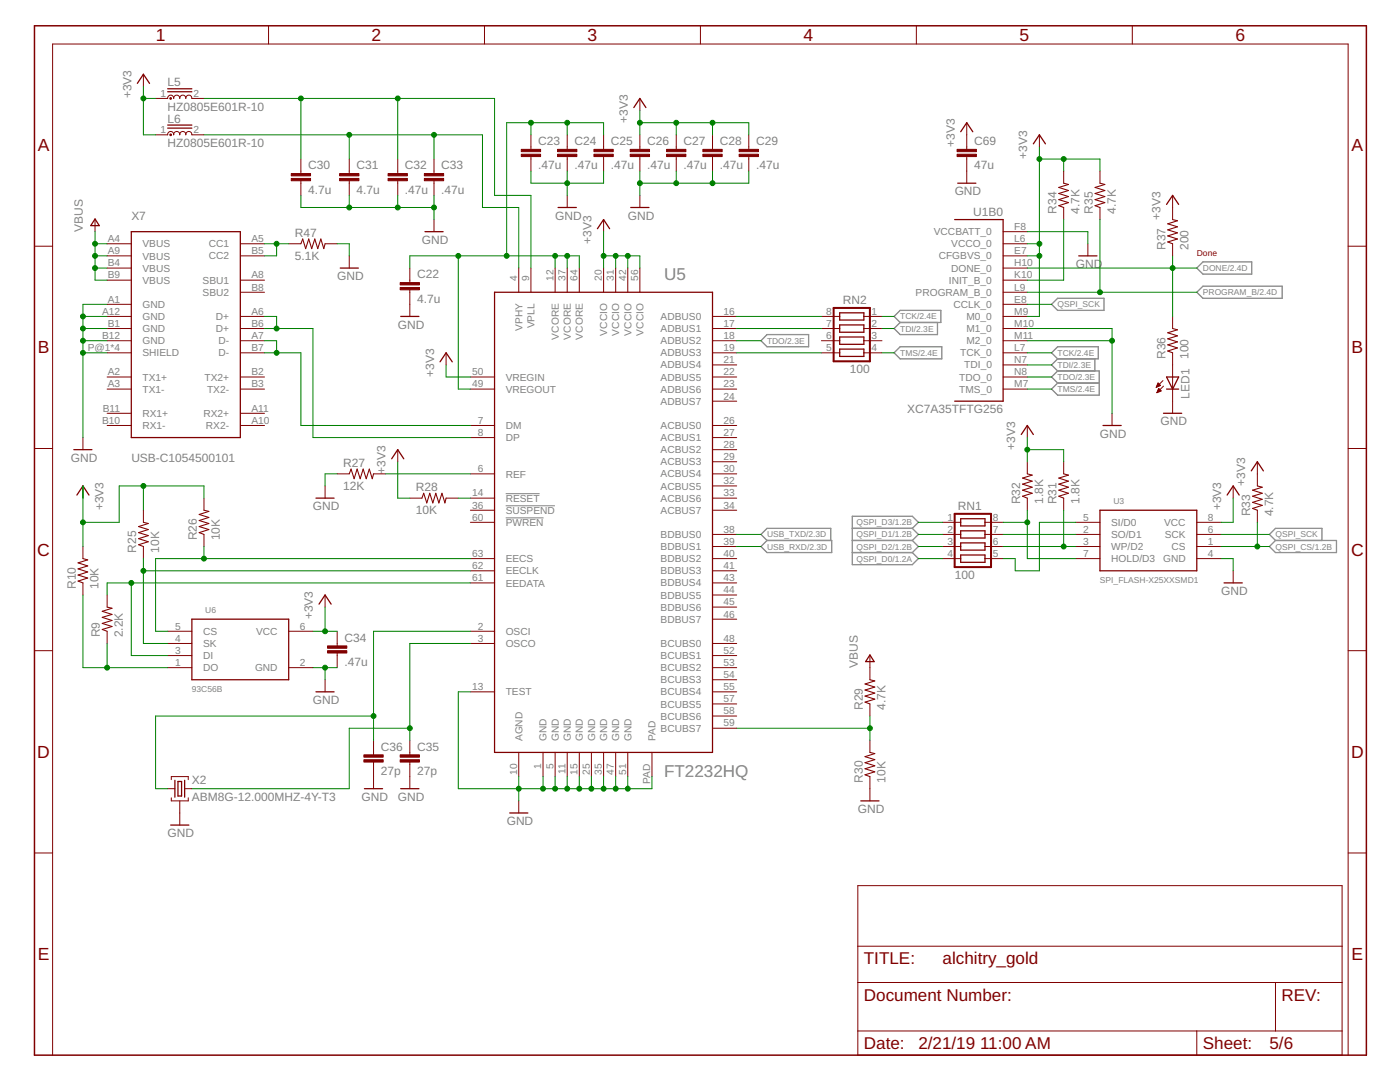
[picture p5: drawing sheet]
<svg xmlns="http://www.w3.org/2000/svg" width="279mm" height="216mm" viewBox="0 0 279 216" stroke-linecap="round" stroke-linejoin="round" font-family="sans-serif">
<path d="M100.9 98.5h6.8M100.9 103.3h7.6M100.9 100.9h9.8" fill="none" stroke="#808080" stroke-width=".2"/>
<g fill="none" stroke="#808080" stroke-width=".25">
<path d="M238.8 58.3l1.3-1.2h15.8v2.4h-15.8zM238.8 53.5l1.3-1.2h9.7v2.4h-9.7zM153.1 66.8h8.3v2.4h-8.3l-1.2-1.2zM179.6 69.2h8.4v2.4h-8.4l-1.2-1.2zM179.6 61.9h8.2v2.4h-8.2l-1.2-1.2zM179.6 64.3l-1.2 1.3 1.2 1.2h7.5v-2.5M209.9 70.4l1.2-1.2h8.1v2.4h-8.1zM209.9 60.7l1.2-1.2h9.2v2.4h-9.2zM211.1 71.6l-1.2 1.2 1.2 1.2M211.1 74h8.3v4.8h-8.3l-1.2-1.2 1.2-1.2M211.1 74l-1.2 1.2 1.2 1.2M211.1 76.4h8.3"/>
<path d="M218.5 71.6v2.4M153.1 107.8l-1.2-1.2 1.2-1.2h12.7v2.4M153.1 107.8h12.9v2.5h-12.9l-1.2-1.2zM170.1 105.4h12M170.1 107.8h12M170.1 110.3h12M182.1 105.4l1.2-1.2-1.2-1.2h-12v9.7h12l1.2-1.2-1.2-1.2M182.1 105.4l1.2 1.2-1.2 1.2M182.1 107.8l1.2 1.3-1.2 1.2M254.6 107.8l-1.3-1.2 1.3-1.2h9.2v2.4M254.6 107.8h12.1v2.5h-12.1l-1.3-1.2z"/>
</g>
<path d="M6.9 5.1h265.8v205.4h-265.8z" fill="none" stroke="#800000" stroke-width=".3"/>
<g fill="none" stroke="#800000" stroke-width=".2">
<path d="M28.6 14.8v2.4M31.1 19.6h2.4a.61 .61 0 0 1 .6-.6 .61 .61 0 0 1 .6 .6 .61 .61 0 0 1 .6-.6 .61 .61 0 0 1 .6 .6 .61 .61 0 0 1 .6-.6 .61 .61 0 0 1 .6 .6 .61 .61 0 0 1 .6-.6 .61 .61 0 0 1 .6 .6h2.4M53.6 5.1v3.7M96.7 5.1v3.7M127.7 19.6v2.5M139.8 5.1v3.7M182.9 5.1v3.7M226 5.1v3.7M31.1 26.9h2.4a.61 .61 0 0 1 .6-.7 .61 .61 0 0 1 .6 .7 .61 .61 0 0 1 .6-.7 .61 .61 0 0 1 .6 .7 .61 .61 0 0 1 .6-.7 .61 .61 0 0 1 .6 .7 .61 .61 0 0 1 .6-.7 .61 .61 0 0 1 .6 .7h2.4M60 31.7v2.9M60 36.1v2.9M69.7 31.7v2.9"/>
<path d="M69.7 36.1v2.9M79.4 31.7v2.9M79.4 36.1v2.9M86.6 31.7v2.9M86.6 36.1v2.9M106 26.9v2.9M106 31.2v2.9M113.2 26.9v2.9M113.2 31.2v2.9M113.2 39v2.4M120.5 26.9v2.9M120.5 31.2v2.9"/>
<path d="M127.7 26.9v2.9M127.7 31.2v2.9M127.7 39v2.4M135 26.9v2.9M135 31.2v2.9M142.2 26.9v2.9M142.2 31.2v2.9M149.4 26.9v2.9M149.4 31.2v2.9M192.9 24.5v5.3M192.9 31.2v5.4M207.4 26.9v2.4"/>
<path d="M212.3 34.1v2.5M219.5 34.1v2.5M234 39v4.8M6.9 49.1h3.6M19 43.8v2.4M21.4 48.6h4.8M21.4 51.1h4.8M21.4 53.5h4.8M21.4 55.9h4.8M48 48.6h4.8M48 51.1h4.8M48 55.9h4.8"/>
<path d="M48 58.3h4.8M57.6 48.6h2.4M64.9 48.6h2.4M69.7 51.1v2.4M81.8 53.5v2.9M81.8 57.8v5.3M86.6 43.8v2.4M103.5 53.5v4.8M106 53.5v4.8M110.8 53.5v4.8M113.2 53.5v4.8M115.6 53.5v4.8"/>
<path d="M120.5 43.8v2.4M120.5 53.5v4.8M122.9 53.5v4.8M125.3 53.5v4.8M127.7 53.5v4.8M200.2 46.2h4.8M200.2 48.6h4.8M200.2 51.1h4.8M200.2 53.5h4.8M200.2 55.9h4.8M200.2 58.3h4.8M212.3 41.4v2.4"/>
<path d="M217.1 48.6v2.5M219.5 41.4v2.4M234 48.6v2.5M269 49.1h3.7M21.4 75.2h4.8M21.4 77.6h4.8M21.4 63.1h4.8M21.4 65.6h4.8M21.4 68h4.8M21.4 70.4h4.8M21.4 60.7h4.8M48 75.2h4.8"/>
<path d="M48 77.6h4.8M48 63.1h4.8M48 65.6h4.8M48 68h4.8M48 70.4h4.8M89 70.4v2.4M93.9 75.2h4.8M93.9 77.6h4.8M142.2 75.2h4.8M142.2 77.6h4.8M142.2 63.1h4.8M142.2 65.6h4.8"/>
<path d="M142.2 68h4.8M142.2 70.4h4.8M142.2 72.8h4.8M163.9 63.1h3.7M163.9 65.6h3.7M163.9 68h3.7M163.9 70.4h3.7M172.4 63.1h3.6M172.4 65.6h3.6M172.4 68h3.6M172.4 70.4h3.6M200.2 75.2h4.8"/>
<path d="M200.2 77.6h4.8M200.2 63.1h4.8M200.2 65.6h4.8M200.2 68h4.8M200.2 70.4h4.8M200.2 72.8h4.8M200.2 60.7h4.8M230.8 77.3h.1M230.8 77.2h.3M230.9 77h.4M230.9 76.9h.7M230.9 78.3h.2"/>
<path d="M230.9 76.8h.6M231 78.2h.3M231 76.7h.4M231 78.1h.6M231.1 76.6h.2M231.1 78h.6M231.1 76.5h.1M231.1 77.8h.5M231.2 77.7h.2M231.2 77.6h.1M231.2 77.5l.5 .5-.8 .4zM231.6 76.9l-.5-.5-.3 .9"/>
<path d="M231.6 76.9l-.8 .4M232.1 75.9l-1.3 1.4M232.2 77l-1.3 1.4M234 63.1v2.5M234 70.4v12.1M6.9 89.5h3.6M16.6 87.3v2.4M16.6 97v2.4M21.4 84.9h4.8M21.4 82.5h4.8M40.7 99.4v2.4M48 84.9h4.8"/>
<path d="M48 82.5h4.8M64.9 97v2.4M67.3 94.6h2.4M74.5 94.6h2.5M79.4 89.7v2.4M81.8 99.4h2.4M89 99.4h2.5M93.9 84.9h4.8M93.9 87.3h4.8M93.9 94.6h4.8M93.9 99.4h4.8M142.2 84.9h4.8"/>
<path d="M142.2 87.3h4.8M142.2 94.6h4.8M142.2 99.4h4.8M142.2 80.1h4.8M142.2 89.7h4.8M142.2 92.1h4.8M142.2 97h4.8M205 84.9v2.4M205 92.1v2.5M205 99.4v2.4M212.3 92.1v2.5M212.3 99.4v2.4"/>
<path d="M221.9 82.5v2.4M246.1 97v2.4M250.9 92.1v4.9M269 89.5h3.7M16.6 109.1v2.4M16.6 116.3v2.4M21.4 118.7v2.4M28.6 101.8v2.4M28.6 109.1v2.4M40.7 106.6v2.5M64.9 118.7v2.4M93.9 111.5h4.8"/>
<path d="M93.9 113.9h4.8M93.9 116.3h4.8M93.9 101.8h4.8M93.9 104.2h4.8M142.2 111.5h4.8M142.2 113.9h4.8M142.2 116.3h4.8M142.2 101.8h4.8M142.2 106.6h4.8M142.2 109.1h4.8M142.2 118.7h4.8M188.1 111.5h3.6"/>
<path d="M188.1 106.6h3.6M188.1 109.1h3.6M188.1 104.2h3.6M196.6 111.5h3.6M196.6 106.6h3.6M196.6 109.1h3.6M196.6 104.2h3.6M214.7 111.5h4.8M214.7 106.6h4.8M214.7 109.1h4.8M214.7 104.2h4.8M238.8 111.5h4.9"/>
<path d="M238.8 106.6h4.9M238.8 109.1h4.9M238.8 104.2h4.9M246.1 113.9v2.4M250.9 101.8v2.4M6.9 129.8h3.6M21.4 126v2.4M33.5 126h4.8M33.5 128.4h4.8M33.5 130.8h4.8M33.5 133.2h4.8M57.6 126h4.9"/>
<path d="M57.6 133.2h4.9M64.9 135.6v2.4M67.3 126v2.9M67.3 130.3v2.9M93.9 126h4.8M93.9 128.4h4.8M93.9 138h4.8M142.2 128.4h4.8M142.2 138h4.8M142.2 121.1h4.8M142.2 123.5h4.8M142.2 130.8h4.8"/>
<path d="M142.2 133.2h4.8M142.2 135.6h4.8M173.6 130.8v4.8M269 129.8h3.7M33.5 157.4h1.4M34.2 155.6v-.6h3.4v.6M34.2 159.2v.6h3.4v-.6M35.9 159.8v4.8M36.9 157.4h1.4M74.5 147.7v2.9M74.5 152.1v5.3M81.8 147.7v2.9"/>
<path d="M81.8 152.1v5.3M103.5 150.1v4.9M103.5 159.8v2.4M108.4 150.1v4.9M110.8 150.1v4.9M113.2 150.1v4.9M115.6 150.1v4.9M118 150.1v4.9M120.5 150.1v4.9M122.9 150.1v4.9M125.3 150.1v4.9M130.1 150.1v4.9"/>
<path d="M142.2 140.5h4.8M142.2 142.9h4.8M142.2 145.3h4.8M173.6 140.5v2.4M173.6 147.7v2.4M173.6 155v4.8M6.9 170.2h3.6M171.2 176.7h96.6v33.8h-96.6zM269 170.2h3.7M171.2 196h96.6M171.2 188.8h96.6M254.6 196v9.7"/>
<path d="M10.5 210.5v-201.7h258.5v201.7M171.2 205.7h96.6M238.8 205.7v4.8"/>
</g>
<g fill="none" stroke="#800000" stroke-width=".25">
<path d="M27.4 16.6l1.2-1.8 1.2 1.8M33.5 18.3h4.8M33.5 17.7h4.8M33.5 25.6h4.8M33.5 25h4.8M126.5 21.5l1.2-1.9 1.2 1.9M191.1 36.6h3.7M191.7 26.3l1.2-1.8 1.2 1.8M206.2 28.7l1.2-1.8 1.2 1.8M19 43.7l.8 1.3h-1.7zM26.2 46.2h21.8v41.1h-21.8zM67.9 53.5h3.6"/>
<path d="M84.8 46.2h3.6M98.7 58.3h43.5v91.8h-43.5zM111.4 41.4h3.6M119.2 45.6l1.3-1.8 1.2 1.8M125.9 41.4h3.6M190.5 43.8h9.7v36.3h-9.7M215.3 51.1h3.6M232.8 40.8l1.2-1.8 1.2 1.8M80 63.1h3.6M87.8 72.2l1.2-1.8 1.3 1.8M167.6 62.4h4.8v1.5h-4.8zM167.6 64.8h4.8v1.5h-4.8z"/>
<path d="M167.6 67.2h4.8v1.5h-4.8zM167.6 69.7h4.8v1.4h-4.8zM232.8 75.2h2.4l-1.2 2.4zM232.8 77.6h2.4M14.7 89.7h3.7M15.3 98.8l1.3-1.8 1.2 1.8M63.1 99.4h3.6M78.2 91.5l1.2-1.8 1.2 1.8M203.8 86.7l1.2-1.8 1.2 1.8M220.1 84.9h3.7M232.2 82.5h3.6M244.9 98.8l1.2-1.8 1.2 1.8"/>
<path d="M249.7 94l1.2-1.9 1.2 1.9M191.7 103.5h4.9v1.4h-4.9zM191.7 105.9h4.9v1.5h-4.9zM191.7 108.3h4.9v1.5h-4.9zM191.7 110.7h4.9v1.5h-4.9zM219.5 101.8h19.3v12.1h-19.3zM244.3 116.3h3.6M38.3 123.5h19.3v12.1h-19.3zM63.1 138h3.6M63.7 120.5l1.2-1.8 1.2 1.8M173.6 130.7l.9 1.3h-1.7zM34.9 155.7v3.4"/>
<path d="M35.5 155.9h.7v2.9h-.7zM36.9 155.7v3.4M72.7 157.4h3.6M80 157.4h3.6M171.8 159.8h3.6M34.1 164.6h3.6M101.7 162.2h3.6"/>
</g>
<g fill="#800000" stroke="#800000" stroke-width=".2">
<path d="M79.9 57.4h3.8v.4h-3.8z"/>
<path d="M79.9 56.4h3.8v.5h-3.8z"/>
<path d="M104 30.8h3.9v.4h-3.9z"/>
<path d="M104 29.8h3.9v.5h-3.9z"/>
<path d="M111.3 30.8h3.8v.4h-3.8z"/>
<path d="M111.3 29.8h3.8v.5h-3.8z"/>
<path d="M118.5 30.8h3.9v.4h-3.9z"/>
<path d="M118.5 29.8h3.9v.5h-3.9z"/>
<path d="M125.8 30.8h3.8v.4h-3.8z"/>
<path d="M125.8 29.8h3.8v.5h-3.8z"/>
<path d="M133 30.8h3.9v.4h-3.9z"/>
<path d="M133 29.8h3.9v.5h-3.9z"/>
<path d="M140.3 30.8h3.8v.4h-3.8z"/>
<path d="M140.3 29.8h3.8v.5h-3.8z"/>
<path d="M147.5 30.8h3.9v.4h-3.9z"/>
<path d="M147.5 29.8h3.9v.5h-3.9z"/>
<path d="M58.1 35.6h3.9v.5h-3.9z"/>
<path d="M58.1 34.6h3.9v.5h-3.9z"/>
<path d="M67.8 35.6h3.8v.5h-3.8z"/>
<path d="M67.8 34.6h3.8v.5h-3.8z"/>
<path d="M77.4 35.6h3.9v.5h-3.9z"/>
<path d="M77.4 34.6h3.9v.5h-3.9z"/>
<path d="M84.7 35.6h3.8v.5h-3.8z"/>
<path d="M84.7 34.6h3.8v.5h-3.8z"/>
<path d="M65.4 129.8h3.8v.5h-3.8z"/>
<path d="M65.4 128.9h3.8v.4h-3.8z"/>
<path d="M79.9 151.6h3.8v.5h-3.8z"/>
<path d="M79.9 150.6h3.8v.5h-3.8z"/>
<path d="M72.6 151.6h3.9v.5h-3.9z"/>
<path d="M72.6 150.6h3.9v.5h-3.9z"/>
<path d="M191 30.8h3.9v.4h-3.9z"/>
<path d="M191 29.8h3.9v.5h-3.9z"/>
</g>
<g fill="#800000" stroke="#800000" stroke-width=".2">
<circle cx="34.1" cy="19.6" r=".17"/>
<circle cx="34.1" cy="26.9" r=".17"/>
</g>
<g fill="none" stroke="#800000" stroke-width=".21">
<path d="M212.3 36.6l.9 .2-1.9 .6 1.9 .6-1.9 .6 1.9 .6-1.9 .6 1.9 .6-1.9 .6 1 .4M219.5 36.6l1 .2-2 .6 2 .6-2 .6 2 .6-2 .6 2 .6-2 .6 1 .4M60 48.6l.4-.9 .6 1.9 .6-1.9 .6 1.9 .6-1.9 .6 1.9 .6-1.9 .6 1.9 .3-1M234 43.8l1 .2-2 .7 2 .6-2 .6 2 .6-2 .6 2 .6-2 .6 1 .3M234 65.6l1 .2-2 .6 2 .6-2 .6 2 .6-2 .6 2 .6-2 .6 1 .4M69.7 94.6l.4-1 .6 1.9 .6-1.9 .6 1.9 .6-1.9 .6 1.9 .6-1.9 .6 1.9 .2-.9M84.2 99.4l.4-1 .6 2 .6-2 .6 2 .6-2 .6 2 .6-2 .6 2 .2-1M205 94.6l1 .2-1.9 .6 1.9 .6-1.9 .6 1.9 .6-1.9 .6 1.9 .6-1.9 .6 .9 .4M212.3 94.6l.9 .2-1.9 .6 1.9 .6-1.9 .6 1.9 .6-1.9 .6 1.9 .6-1.9 .6 1 .4M250.9 97l1 .2-1.9 .6 1.9 .6-1.9 .6 1.9 .6-1.9 .6 1.9 .6-1.9 .7 .9 .3M16.6 111.5l.9 .2-1.9 .6 1.9 .6-1.9 .6 1.9 .6-1.9 .6 1.9 .6-1.9 .7 1 .3M28.6 104.2l1 .3-1.9 .6 1.9 .6-1.9 .6 1.9 .6-1.9 .6 1.9 .6-1.9 .6 .9 .4"/>
<path d="M40.7 101.8l1 .2-1.9 .7 1.9 .6-1.9 .6 1.9 .6-1.9 .6 1.9 .6-1.9 .6 .9 .3M21.4 121.1l1 .3-2 .6 2 .6-2 .6 2 .6-2 .6 2 .6-2 .6 1 .4M173.6 135.6l1 .3-2 .6 2 .6-2 .6 2 .6-2 .6 2 .6-2 .6 1 .4M173.6 150.1l1 .3-2 .6 2 .6-2 .6 2 .6-2 .6 2 .6-2 .6 1 .4"/>
</g>
<path d="M166.4 61.4h7.2v10.7h-7.2zM190.5 102.5h7.3v10.7h-7.3z" fill="none" stroke="#800000" stroke-width=".4"/>
<g fill="none" stroke="#008000" stroke-width=".2">
<path d="M28.6 17.2v9.7h2.5M28.6 19.6h2.5M40.7 19.6h58v19.4h7.3v14.5M60 19.6v12.1M79.4 19.6v12.1M40.7 26.9h55.6v14.5h7.2v12.1M60 39v2.4h26.6M69.7 26.9v4.8M69.7 39v2.4M79.4 39v2.4M86.6 26.9v4.8M86.6 39v4.8"/>
<path d="M106 24.5v2.4M106 34.1v2.5h14.5v-2.5M113.2 24.5v2.4M113.2 34.1v4.9M120.5 26.9v-2.4h-19.4v26.6M127.7 22.1v4.8M127.7 34.1v4.9M127.7 24.5h21.7v2.4M135 24.5v2.4M135 34.1v2.5M142.2 24.5v2.4M142.2 34.1v2.5"/>
<path d="M149.4 34.1v2.5h-21.7M207.4 29.3v33.8h-2.4M207.4 31.7h12.1v2.4M212.3 31.7v2.4M19 48.6h2.4M19 46.2v9.7h2.4M19 51.1h2.4M19 53.5h2.4M52.8 48.6h4.8M55.2 48.6v2.5h-2.4M67.3 48.6h2.4v2.5M81.8 53.5v-2.4h33.8v2.4"/>
<path d="M91.5 51.1v26.5h2.4M110.8 51.1v2.4M113.2 51.1v2.4M120.5 46.2v7.3M120.5 51.1h7.2v2.4M122.9 51.1v2.4M125.3 51.1v2.4M205 46.2h12.1v2.4M205 48.6h2.4M205 51.1h2.4M205 53.5h33.8M205 58.3h33.8"/>
<path d="M212.3 43.8v12.1h-7.3M219.5 43.8v14.5M234 51.1v12M16.6 65.6h4.8M16.6 68h4.8M16.6 70.4h4.8M16.6 63.1h4.8M21.4 60.7h-4.8v26.6M52.8 65.6h9.7v21.7h31.4M52.8 68h2.4v2.4M52.8 70.4h7.2v14.5h33.9M52.8 63.1h2.4v2.5"/>
<path d="M89 72.8v2.4h4.9M147 65.6h16.9M147 68h4.9M147 70.4h16.9M147 63.1h16.9M176 65.6h2.4M176 70.4h2.4M176 63.1h2.4M205 65.6h16.9v16.9M205 68h16.9M205 70.4h4.9M205 60.7h4.9"/>
<path d="M205 77.6h4.9M205 75.2h4.9M205 72.8h4.9M16.6 97v12.1M28.6 97v4.8M40.7 99.4v-2.4h-16.9v7.2h-7.2M67.3 94.6h-2.4v2.4M77 94.6h16.9M79.4 92.1v7.3h2.4M91.5 99.4h2.4M205 89.7h7.3v2.4M205 87.3v4.8"/>
<path d="M246.1 99.4v4.8h-2.4M16.6 118.7v14.5h16.9M26.2 116.3v14.5h7.3M28.6 111.5v16.9h4.9M28.6 113.9h65.3M40.7 109.1v2.4M93.9 111.5h-62.8v14.5h2.4M93.9 116.3h-72.5v2.4M147 106.6h4.9M147 109.1h4.9M183.3 111.5h4.8M183.3 104.2h4.8"/>
<path d="M183.3 106.6h4.8M183.3 109.1h4.8M200.2 104.2h4.8M200.2 106.6h14.5M200.2 109.1h14.5M205 101.8v9.7h9.7M212.3 101.8v7.3M214.7 104.2h-7.3v9.7h-4.8v-2.4h-2.4M243.7 111.5h2.4v2.4M243.7 106.6h9.6M243.7 109.1h9.6M250.9 104.2v4.9"/>
<path d="M21.4 128.4v4.8M62.5 133.2h4.8M62.5 126h4.8M64.9 121.1v4.9M64.9 133.2v2.4M93.9 138h-2.4v19.4h38.6v-2.4M93.9 128.4h-12.1v19.3M93.9 126h-19.4v21.7M74.5 142.9h-43.4v14.5h2.4M81.8 145.3h-12.1v12.1h-31.4M103.5 155v4.8M108.4 155v2.4"/>
<path d="M110.8 155v2.4M113.2 155v2.4M115.6 155v2.4M118 155v2.4M120.5 155v2.4M122.9 155v2.4M125.3 155v2.4M147 145.3h26.6M173.6 142.9v4.8"/>
</g>
<g fill="#008000" stroke="#008000" stroke-width=".2">
<circle cx="113.2" cy="36.6" r=".49"/>
<circle cx="135" cy="36.6" r=".49"/>
<circle cx="142.2" cy="36.6" r=".49"/>
<circle cx="127.7" cy="36.6" r=".49"/>
<circle cx="64.9" cy="133.2" r=".49"/>
<circle cx="103.5" cy="157.4" r=".49"/>
<circle cx="108.4" cy="157.4" r=".49"/>
<circle cx="110.8" cy="157.4" r=".49"/>
<circle cx="113.2" cy="157.4" r=".49"/>
<circle cx="115.6" cy="157.4" r=".49"/>
<circle cx="118" cy="157.4" r=".49"/>
<circle cx="120.5" cy="157.4" r=".49"/>
<circle cx="122.9" cy="157.4" r=".49"/>
<circle cx="125.3" cy="157.4" r=".49"/>
<circle cx="221.9" cy="68" r=".49"/>
<circle cx="16.6" cy="70.4" r=".49"/>
<circle cx="16.6" cy="68" r=".49"/>
<circle cx="16.6" cy="65.6" r=".49"/>
<circle cx="16.6" cy="63.1" r=".49"/>
<circle cx="69.7" cy="41.4" r=".49"/>
<circle cx="79.4" cy="41.4" r=".49"/>
<circle cx="86.6" cy="41.4" r=".49"/>
<circle cx="19" cy="48.6" r=".49"/>
<circle cx="19" cy="51.1" r=".49"/>
<circle cx="19" cy="53.5" r=".49"/>
<circle cx="113.2" cy="51.1" r=".49"/>
<circle cx="110.8" cy="51.1" r=".49"/>
<circle cx="91.5" cy="51.1" r=".49"/>
<circle cx="113.2" cy="24.5" r=".49"/>
<circle cx="106" cy="24.5" r=".49"/>
<circle cx="101.1" cy="51.1" r=".49"/>
<circle cx="127.7" cy="24.5" r=".49"/>
<circle cx="135" cy="24.5" r=".49"/>
<circle cx="142.2" cy="24.5" r=".49"/>
<circle cx="28.6" cy="19.6" r=".49"/>
<circle cx="64.9" cy="126" r=".49"/>
<circle cx="28.6" cy="97" r=".49"/>
<circle cx="16.6" cy="104.2" r=".49"/>
<circle cx="207.4" cy="31.7" r=".49"/>
<circle cx="212.3" cy="31.7" r=".49"/>
<circle cx="207.4" cy="51.1" r=".49"/>
<circle cx="207.4" cy="48.6" r=".49"/>
<circle cx="205" cy="89.7" r=".49"/>
<circle cx="122.9" cy="51.1" r=".49"/>
<circle cx="125.3" cy="51.1" r=".49"/>
<circle cx="120.5" cy="51.1" r=".49"/>
<circle cx="79.4" cy="19.6" r=".49"/>
<circle cx="60" cy="19.6" r=".49"/>
<circle cx="86.6" cy="26.9" r=".49"/>
<circle cx="69.7" cy="26.9" r=".49"/>
<circle cx="40.7" cy="111.5" r=".49"/>
<circle cx="28.6" cy="113.9" r=".49"/>
<circle cx="26.2" cy="116.3" r=".49"/>
<circle cx="21.4" cy="133.2" r=".49"/>
<circle cx="173.6" cy="145.3" r=".49"/>
<circle cx="81.8" cy="145.3" r=".49"/>
<circle cx="74.5" cy="142.9" r=".49"/>
<circle cx="250.9" cy="109.1" r=".49"/>
<circle cx="212.3" cy="109.1" r=".49"/>
<circle cx="205" cy="104.2" r=".49"/>
<circle cx="219.5" cy="58.3" r=".49"/>
<circle cx="234" cy="53.5" r=".49"/>
<circle cx="55.2" cy="48.6" r=".49"/>
<circle cx="55.2" cy="65.6" r=".49"/>
<circle cx="55.2" cy="70.4" r=".49"/>
</g>
<g font-size="3.5" fill="#800000">
<text x="31.1" y="8.2">1</text>
<text x="74.2" y="8.2">2</text>
<text x="117.3" y="8.2">3</text>
<text x="160.4" y="8.2">4</text>
<text x="203.4" y="8.2">5</text>
<text x="246.5" y="8.2">6</text>
<text x="7.5" y="30.2">A</text>
<text x="269.7" y="30.2">A</text>
<text x="7.5" y="70.5">B</text>
<text x="269.7" y="70.5">B</text>
<text x="7.4" y="110.9">C</text>
<text x="269.6" y="110.9">C</text>
<text x="7.4" y="151.2">D</text>
<text x="269.6" y="151.2">D</text>
<text x="7.5" y="191.6">E</text>
<text x="269.7" y="191.6">E</text>
</g>
<g font-size="3.4" fill="#808080">
<text x="132.5" y="55.9">U5</text>
<text x="132.5" y="155">FT2232HQ</text>
</g>
<g font-size="3.4" fill="#800000">
<text x="172.4" y="192.4">TITLE:</text>
<text x="188.1" y="192.4">alchitry_gold</text>
<text x="172.4" y="199.7">Document Number:</text>
<text x="255.8" y="199.7">REV:</text>
<text x="172.4" y="209.3">Date:</text>
<text x="183.3" y="209.3">2/21/19</text>
<text x="195.6" y="209.3">11:00 AM</text>
<text x="240.1" y="209.3">Sheet:</text>
<text x="253.4" y="209.3">5/6</text>
</g>
<g font-size="2.4" fill="#808080">
<text x="33.5" y="17.2">L5</text>
<text x="26.2" y="19.6" transform="rotate(-90 26.2 19.6)">+3V3</text>
<text x="33.5" y="22.1">HZ0805E601R-10</text>
<text x="33.5" y="29.3">HZ0805E601R-10</text>
<text x="33.5" y="24.5">L6</text>
<text x="107.4" y="29">C23</text>
<text x="114.7" y="29">C24</text>
<text x="121.9" y="29">C25</text>
<text x="125.3" y="24.5" transform="rotate(-90 125.3 24.5)">+3V3</text>
<text x="129.1" y="29">C26</text>
<text x="136.4" y="29">C27</text>
<text x="143.6" y="29">C28</text>
<text x="150.9" y="29">C29</text>
<text x="190.5" y="29.3" transform="rotate(-90 190.5 29.3)">+3V3</text>
<text x="194.4" y="29">C69</text>
<text x="61.5" y="33.8">C30</text>
<text x="71.2" y="33.8">C31</text>
<text x="80.8" y="33.8">C32</text>
<text x="88.1" y="33.8">C33</text>
<text x="107.4" y="33.8">.47u</text>
<text x="114.7" y="33.8">.47u</text>
<text x="121.9" y="33.8">.47u</text>
<text x="129.1" y="33.8">.47u</text>
<text x="136.4" y="33.8">.47u</text>
<text x="143.6" y="33.8">.47u</text>
<text x="150.9" y="33.8">.47u</text>
<text x="194.4" y="33.8">47u</text>
<text x="205" y="31.7" transform="rotate(-90 205 31.7)">+3V3</text>
<text x="61.5" y="38.6">4.7u</text>
<text x="71.2" y="38.6">4.7u</text>
<text x="80.8" y="38.6">.47u</text>
<text x="88.1" y="38.6">.47u</text>
<text x="190.5" y="39">GND</text>
<text x="16.5" y="46.2" transform="rotate(-90 16.5 46.2)">VBUS</text>
<text x="26.2" y="43.8">X7</text>
<text x="58.8" y="47.2">R47</text>
<text x="110.8" y="43.8">GND</text>
<text x="125.3" y="43.8">GND</text>
<text x="194.2" y="43.1">U1B0</text>
<text x="210.8" y="42.6" transform="rotate(-90 210.8 42.6)">R34</text>
<text x="215.4" y="42.6" transform="rotate(-90 215.4 42.6)">4.7K</text>
<text x="218.1" y="42.6" transform="rotate(-90 218.1 42.6)">R35</text>
<text x="222.7" y="42.6" transform="rotate(-90 222.7 42.6)">4.7K</text>
<text x="231.6" y="43.8" transform="rotate(-90 231.6 43.8)">+3V3</text>
<text x="58.8" y="51.8">5.1K</text>
<text x="84.2" y="48.6">GND</text>
<text x="118" y="48.6" transform="rotate(-90 118 48.6)">+3V3</text>
<text x="214.7" y="53.5">GND</text>
<text x="232.6" y="49.9" transform="rotate(-90 232.6 49.9)">R37</text>
<text x="237.2" y="49.9" transform="rotate(-90 237.2 49.9)">200</text>
<text x="67.3" y="55.9">GND</text>
<text x="83.2" y="55.5">C22</text>
<text x="79.4" y="65.6">GND</text>
<text x="83.2" y="60.4">4.7u</text>
<text x="168.2" y="60.7">RN2</text>
<text x="232.6" y="71.6" transform="rotate(-90 232.6 71.6)">R36</text>
<text x="237.2" y="71.6" transform="rotate(-90 237.2 71.6)">100</text>
<text x="86.6" y="75.2" transform="rotate(-90 86.6 75.2)">+3V3</text>
<text x="169.6" y="74.5">100</text>
<text x="181.1" y="82.5">XC7A35TFTG256</text>
<text x="237.4" y="79.6" transform="rotate(-90 237.4 79.6)">LED1</text>
<text x="202.6" y="89.7" transform="rotate(-90 202.6 89.7)">+3V3</text>
<text x="219.5" y="87.3">GND</text>
<text x="231.6" y="84.9">GND</text>
<text x="14.1" y="92.1">GND</text>
<text x="26.2" y="92.1">USB-C1054500101</text>
<text x="68.5" y="93.1">R27</text>
<text x="77" y="94.6" transform="rotate(-90 77 94.6)">+3V3</text>
<text x="20.7" y="101.8" transform="rotate(-90 20.7 101.8)">+3V3</text>
<text x="62.5" y="101.8">GND</text>
<text x="68.5" y="97.7">12K</text>
<text x="83" y="98">R28</text>
<text x="191.1" y="101.8">RN1</text>
<text x="203.6" y="100.6" transform="rotate(-90 203.6 100.6)">R32</text>
<text x="208.2" y="100.6" transform="rotate(-90 208.2 100.6)">1.8K</text>
<text x="210.8" y="100.6" transform="rotate(-90 210.8 100.6)">R31</text>
<text x="215.4" y="100.6" transform="rotate(-90 215.4 100.6)">1.8K</text>
<text x="243.7" y="101.8" transform="rotate(-90 243.7 101.8)">+3V3</text>
<text x="248.5" y="97" transform="rotate(-90 248.5 97)">+3V3</text>
<text x="39.3" y="107.8" transform="rotate(-90 39.3 107.8)">R26</text>
<text x="43.9" y="107.8" transform="rotate(-90 43.9 107.8)">10K</text>
<text x="83" y="102.5">10K</text>
<text x="249.5" y="103" transform="rotate(-90 249.5 103)">R33</text>
<text x="254.1" y="103" transform="rotate(-90 254.1 103)">4.7K</text>
<text x="27.2" y="110.3" transform="rotate(-90 27.2 110.3)">R25</text>
<text x="31.8" y="110.3" transform="rotate(-90 31.8 110.3)">10K</text>
<text x="15.1" y="117.5" transform="rotate(-90 15.1 117.5)">R10</text>
<text x="19.7" y="117.5" transform="rotate(-90 19.7 117.5)">10K</text>
<text x="190.5" y="115.6">100</text>
<text x="243.7" y="118.7">GND</text>
<text x="62.5" y="123.6" transform="rotate(-90 62.5 123.6)">+3V3</text>
<text x="20" y="127.2" transform="rotate(-90 20 127.2)">R9</text>
<text x="24.5" y="127.2" transform="rotate(-90 24.5 127.2)">2.2K</text>
<text x="68.7" y="128">C34</text>
<text x="68.7" y="132.9">.47u</text>
<text x="171.2" y="133.2" transform="rotate(-90 171.2 133.2)">VBUS</text>
<text x="62.5" y="140.5">GND</text>
<text x="172.2" y="141.7" transform="rotate(-90 172.2 141.7)">R29</text>
<text x="176.8" y="141.7" transform="rotate(-90 176.8 141.7)">4.7K</text>
<text x="76" y="149.8">C36</text>
<text x="83.2" y="149.8">C35</text>
<text x="76" y="154.6">27p</text>
<text x="83.2" y="154.6">27p</text>
<text x="38.3" y="159.8">ABM8G-12.000MHZ-4Y-T3</text>
<text x="38.3" y="156.4">X2</text>
<text x="72.1" y="159.8">GND</text>
<text x="79.4" y="159.8">GND</text>
<text x="172.2" y="156.2" transform="rotate(-90 172.2 156.2)">R30</text>
<text x="176.8" y="156.2" transform="rotate(-90 176.8 156.2)">10K</text>
<text x="33.5" y="167">GND</text>
<text x="101.1" y="164.6">GND</text>
<text x="171.2" y="162.2">GND</text>
</g>
<g font-size="2" fill="#808080">
<text x="32" y="19.3">1</text>
<text x="38.6" y="19.3">2</text>
<text x="32" y="26.6">1</text>
<text x="38.6" y="26.6">2</text>
<text x="186.4" y="46.9">VCCBATT_0</text>
<text x="202.4" y="45.9">F8</text>
<text x="21.5" y="48.3">A4</text>
<text x="21.5" y="50.7">A9</text>
<text x="21.5" y="53.1">B4</text>
<text x="28.4" y="49.4">VBUS</text>
<text x="28.4" y="51.8">VBUS</text>
<text x="41.7" y="49.4">CC1</text>
<text x="41.7" y="51.8">CC2</text>
<text x="50.2" y="48.3">A5</text>
<text x="50.2" y="50.7">B5</text>
<text x="187.3" y="51.8">CFGBVS_0</text>
<text x="189.8" y="49.4">VCCO_0</text>
<text x="202.4" y="48.3">L6</text>
<text x="202.4" y="50.7">E7</text>
<text x="202.4" y="53.1">H10</text>
<text x="21.5" y="55.6">B9</text>
<text x="28.4" y="54.2">VBUS</text>
<text x="28.4" y="56.6">VBUS</text>
<text x="40.4" y="56.6">SBU1</text>
<text x="40.4" y="59">SBU2</text>
<text x="50.2" y="55.6">A8</text>
<text x="50.2" y="58">B8</text>
<text x="103.2" y="56.1" transform="rotate(-90 103.2 56.1)">4</text>
<text x="105.6" y="56.1" transform="rotate(-90 105.6 56.1)">9</text>
<text x="110.4" y="56.1" transform="rotate(-90 110.4 56.1)">12</text>
<text x="112.9" y="56.1" transform="rotate(-90 112.9 56.1)">37</text>
<text x="115.3" y="56.1" transform="rotate(-90 115.3 56.1)">64</text>
<text x="120.1" y="56.1" transform="rotate(-90 120.1 56.1)">20</text>
<text x="122.5" y="56.1" transform="rotate(-90 122.5 56.1)">31</text>
<text x="124.9" y="56.1" transform="rotate(-90 124.9 56.1)">42</text>
<text x="127.4" y="56.1" transform="rotate(-90 127.4 56.1)">56</text>
<text x="182.7" y="59">PROGRAM_B_0</text>
<text x="189.4" y="56.6">INIT_B_0</text>
<text x="189.8" y="54.2">DONE_0</text>
<text x="202.4" y="55.6">K10</text>
<text x="202.4" y="58">L9</text>
<text x="20.4" y="62.8">A12</text>
<text x="21.5" y="60.4">A1</text>
<text x="21.5" y="65.2">B1</text>
<text x="28.4" y="61.5">GND</text>
<text x="28.4" y="63.9">GND</text>
<text x="43.1" y="63.9">D+</text>
<text x="50.2" y="62.8">A6</text>
<text x="50.2" y="65.2">B6</text>
<text x="106.7" y="65.5" transform="rotate(-90 106.7 65.5)">VPLL</text>
<text x="131.8" y="63.9">ADBUS0</text>
<text x="144.4" y="62.8">16</text>
<text x="144.4" y="65.2">17</text>
<text x="164.9" y="65.2">7</text>
<text x="164.9" y="62.8">8</text>
<text x="173.9" y="65.2">2</text>
<text x="173.9" y="62.8">1</text>
<text x="190.3" y="61.4">CCLK_0</text>
<text x="192.9" y="63.9">M0_0</text>
<text x="202.4" y="60.4">E8</text>
<text x="202.4" y="62.8">M9</text>
<text x="202.4" y="65.2">M10</text>
<text x="17.5" y="70.1">P@1*4</text>
<text x="20.4" y="67.6">B12</text>
<text x="28.4" y="66.3">GND</text>
<text x="28.4" y="68.7">GND</text>
<text x="28.4" y="71.1">SHIELD</text>
<text x="43.1" y="66.3">D+</text>
<text x="43.6" y="68.7">D-</text>
<text x="43.6" y="71.1">D-</text>
<text x="50.2" y="67.6">A7</text>
<text x="50.2" y="70.1">B7</text>
<text x="104.2" y="66.1" transform="rotate(-90 104.2 66.1)">VPHY</text>
<text x="111.5" y="67.8" transform="rotate(-90 111.5 67.8)">VCORE</text>
<text x="113.9" y="67.8" transform="rotate(-90 113.9 67.8)">VCORE</text>
<text x="116.3" y="67.8" transform="rotate(-90 116.3 67.8)">VCORE</text>
<text x="121.2" y="67" transform="rotate(-90 121.2 67)">VCCIO</text>
<text x="123.6" y="67" transform="rotate(-90 123.6 67)">VCCIO</text>
<text x="126" y="67" transform="rotate(-90 126 67)">VCCIO</text>
<text x="128.4" y="67" transform="rotate(-90 128.4 67)">VCCIO</text>
<text x="131.8" y="66.3">ADBUS1</text>
<text x="131.8" y="68.7">ADBUS2</text>
<text x="131.8" y="71.1">ADBUS3</text>
<text x="144.4" y="67.6">18</text>
<text x="144.4" y="70.1">19</text>
<text x="164.9" y="70.1">5</text>
<text x="164.9" y="67.6">6</text>
<text x="173.9" y="67.6">3</text>
<text x="173.9" y="70.1">4</text>
<text x="191.6" y="71.1">TCK_0</text>
<text x="192.9" y="66.3">M1_0</text>
<text x="192.9" y="68.7">M2_0</text>
<text x="202.4" y="67.6">M11</text>
<text x="202.4" y="70.1">L7</text>
<text x="21.5" y="74.9">A2</text>
<text x="21.5" y="77.3">A3</text>
<text x="28.4" y="76">TX1+</text>
<text x="40.8" y="75.9">TX2+</text>
<text x="50.2" y="74.9">B2</text>
<text x="50.2" y="77.3">B3</text>
<text x="94.2" y="74.9">50</text>
<text x="94.2" y="77.3">49</text>
<text x="100.9" y="76">VREGIN</text>
<text x="131.8" y="73.5">ADBUS4</text>
<text x="131.8" y="75.9">ADBUS5</text>
<text x="144.4" y="72.5">21</text>
<text x="144.4" y="74.9">22</text>
<text x="144.4" y="77.3">23</text>
<text x="191.4" y="75.9">TDO_0</text>
<text x="192.4" y="73.5">TDI_0</text>
<text x="202.4" y="72.5">N7</text>
<text x="202.4" y="74.9">N8</text>
<text x="202.4" y="77.3">M7</text>
<text x="20.5" y="82.1">B11</text>
<text x="28.4" y="78.4">TX1-</text>
<text x="28.4" y="83.2">RX1+</text>
<text x="40.6" y="83.2">RX2+</text>
<text x="41.3" y="78.4">TX2-</text>
<text x="50.2" y="82.1">A11</text>
<text x="100.9" y="78.4">VREGOUT</text>
<text x="131.8" y="78.4">ADBUS6</text>
<text x="131.8" y="80.8">ADBUS7</text>
<text x="144.4" y="79.7">24</text>
<text x="191.4" y="78.4">TMS_0</text>
<text x="20.4" y="84.6">B10</text>
<text x="28.4" y="85.6">RX1-</text>
<text x="41.1" y="85.6">RX2-</text>
<text x="50.2" y="84.6">A10</text>
<text x="95.4" y="84.6">7</text>
<text x="95.4" y="87">8</text>
<text x="100.9" y="85.6">DM</text>
<text x="100.9" y="88">DP</text>
<text x="131.8" y="85.6">ACBUS0</text>
<text x="131.8" y="88">ACBUS1</text>
<text x="144.4" y="84.6">26</text>
<text x="144.4" y="87">27</text>
<text x="144.4" y="89.4">28</text>
<text x="95.4" y="94.2">6</text>
<text x="100.9" y="95.3">REF</text>
<text x="131.8" y="90.4">ACBUS2</text>
<text x="131.8" y="92.9">ACBUS3</text>
<text x="131.8" y="95.3">ACBUS4</text>
<text x="144.4" y="91.8">29</text>
<text x="144.4" y="94.2">30</text>
<text x="94.2" y="99.1">14</text>
<text x="94.2" y="101.5">36</text>
<text x="100.9" y="100.1">RESET</text>
<text x="131.8" y="97.7">ACBUS5</text>
<text x="131.8" y="100.1">ACBUS6</text>
<text x="144.4" y="96.6">32</text>
<text x="144.4" y="99.1">33</text>
<text x="144.4" y="101.5">34</text>
<text x="94.2" y="103.9">60</text>
<text x="100.9" y="104.9">PWREN</text>
<text x="100.9" y="102.5">SUSPEND</text>
<text x="131.8" y="102.5">ACBUS7</text>
<text x="131.8" y="107.4">BDBUS0</text>
<text x="144.4" y="106.3">38</text>
<text x="189.1" y="106.3">2</text>
<text x="189.1" y="103.9">1</text>
<text x="198.1" y="106.3">7</text>
<text x="198.1" y="103.9">8</text>
<text x="216.2" y="106.3">2</text>
<text x="216.2" y="103.9">5</text>
<text x="221.7" y="107.4">SO/D1</text>
<text x="221.7" y="104.9">SI/D0</text>
<text x="232.3" y="104.9">VCC</text>
<text x="232.5" y="107.4">SCK</text>
<text x="241.1" y="103.9">8</text>
<text x="241.1" y="106.3">6</text>
<text x="94.2" y="111.1">63</text>
<text x="94.2" y="113.6">62</text>
<text x="100.9" y="112.2">EECS</text>
<text x="131.8" y="109.8">BDBUS1</text>
<text x="131.8" y="112.2">BDBUS2</text>
<text x="144.4" y="108.7">39</text>
<text x="144.4" y="111.1">40</text>
<text x="144.4" y="113.6">41</text>
<text x="189.1" y="108.7">3</text>
<text x="189.1" y="111.1">4</text>
<text x="198.1" y="111.1">5</text>
<text x="198.1" y="108.7">6</text>
<text x="216.2" y="108.7">3</text>
<text x="216.2" y="111.1">7</text>
<text x="221.7" y="109.8">WP/D2</text>
<text x="221.7" y="112.2">HOLD/D3</text>
<text x="232.1" y="112.2">GND</text>
<text x="233.8" y="109.8">CS</text>
<text x="241.1" y="108.7">1</text>
<text x="241.1" y="111.1">4</text>
<text x="94.2" y="116">61</text>
<text x="100.9" y="114.6">EECLK</text>
<text x="100.9" y="117">EEDATA</text>
<text x="131.8" y="114.6">BDBUS3</text>
<text x="131.8" y="117">BDBUS4</text>
<text x="131.8" y="119.4">BDBUS5</text>
<text x="144.4" y="116">43</text>
<text x="144.4" y="118.4">44</text>
<text x="34.9" y="125.6">5</text>
<text x="59.8" y="125.6">6</text>
<text x="95.4" y="125.6">2</text>
<text x="131.8" y="121.9">BDBUS6</text>
<text x="131.8" y="124.3">BDBUS7</text>
<text x="144.4" y="120.8">45</text>
<text x="144.4" y="123.2">46</text>
<text x="34.9" y="128">4</text>
<text x="34.9" y="130.5">3</text>
<text x="40.5" y="129.1">SK</text>
<text x="40.5" y="131.5">DI</text>
<text x="40.5" y="126.7">CS</text>
<text x="51.1" y="126.7">VCC</text>
<text x="95.4" y="128">3</text>
<text x="100.9" y="126.7">OSCI</text>
<text x="100.9" y="129.1">OSCO</text>
<text x="131.8" y="129.1">BCUBS0</text>
<text x="131.8" y="131.5">BCUBS1</text>
<text x="144.4" y="128">48</text>
<text x="144.4" y="130.5">52</text>
<text x="34.9" y="132.9">1</text>
<text x="40.5" y="133.9">DO</text>
<text x="50.9" y="133.9">GND</text>
<text x="59.8" y="132.9">2</text>
<text x="94.2" y="137.7">13</text>
<text x="131.8" y="133.9">BCUBS2</text>
<text x="131.8" y="136.4">BCUBS3</text>
<text x="144.4" y="132.9">53</text>
<text x="144.4" y="135.3">54</text>
<text x="144.4" y="137.7">55</text>
<text x="100.9" y="138.8">TEST</text>
<text x="131.8" y="138.8">BCUBS4</text>
<text x="131.8" y="141.2">BCUBS5</text>
<text x="131.8" y="143.6">BCUBS6</text>
<text x="144.4" y="140.1">57</text>
<text x="144.4" y="142.5">58</text>
<text x="104.3" y="147.9" transform="rotate(-90 104.3 147.9)">AGND</text>
<text x="109.1" y="147.9" transform="rotate(-90 109.1 147.9)">GND</text>
<text x="111.5" y="147.9" transform="rotate(-90 111.5 147.9)">GND</text>
<text x="113.9" y="147.9" transform="rotate(-90 113.9 147.9)">GND</text>
<text x="116.3" y="147.9" transform="rotate(-90 116.3 147.9)">GND</text>
<text x="118.8" y="147.9" transform="rotate(-90 118.8 147.9)">GND</text>
<text x="121.2" y="147.9" transform="rotate(-90 121.2 147.9)">GND</text>
<text x="123.6" y="147.9" transform="rotate(-90 123.6 147.9)">GND</text>
<text x="126" y="147.9" transform="rotate(-90 126 147.9)">GND</text>
<text x="130.8" y="147.9" transform="rotate(-90 130.8 147.9)">PAD</text>
<text x="131.8" y="146">BCUBS7</text>
<text x="144.4" y="145">59</text>
<text x="103.2" y="154.6" transform="rotate(-90 103.2 154.6)">10</text>
<text x="108" y="153.5" transform="rotate(-90 108 153.5)">1</text>
<text x="110.4" y="153.5" transform="rotate(-90 110.4 153.5)">5</text>
<text x="112.9" y="154.5" transform="rotate(-90 112.9 154.5)">11</text>
<text x="115.3" y="154.6" transform="rotate(-90 115.3 154.6)">15</text>
<text x="117.7" y="154.6" transform="rotate(-90 117.7 154.6)">25</text>
<text x="120.1" y="154.6" transform="rotate(-90 120.1 154.6)">35</text>
<text x="122.5" y="154.6" transform="rotate(-90 122.5 154.6)">47</text>
<text x="124.9" y="154.6" transform="rotate(-90 124.9 154.6)">51</text>
<text x="129.8" y="156.4" transform="rotate(-90 129.8 156.4)">PAD</text>
</g>
<text font-size="1.7" fill="#800000" x="238.9" y="51.1">Done</text>
<g font-size="1.7" fill="#808080">
<text x="240.1" y="58.9">PROGRAM_B/2.4D</text>
<text x="240.1" y="54.1">DONE/2.4D</text>
<text x="179.7" y="63.7">TCK/2.4E</text>
<text x="211.1" y="61.3">QSPI_SCK</text>
<text x="153.1" y="68.6">TDO/2.3E</text>
<text x="179.7" y="66.2">TDI/2.3E</text>
<text x="179.7" y="71">TMS/2.4E</text>
<text x="211.1" y="71">TCK/2.4E</text>
<text x="211.1" y="73.4">TDI/2.3E</text>
<text x="211.1" y="75.8">TDO/2.3E</text>
<text x="211.1" y="78.2">TMS/2.4E</text>
<text x="222.2" y="100.6">U3</text>
<text x="153.1" y="107.2">USB_TXD/2.3D</text>
<text x="171" y="107.2">QSPI_D1/1.2B</text>
<text x="171" y="104.8">QSPI_D3/1.2B</text>
<text x="254.6" y="107.2">QSPI_SCK</text>
<text x="153.1" y="109.7">USB_RXD/2.3D</text>
<text x="171" y="109.7">QSPI_D2/1.2B</text>
<text x="171" y="112.1">QSPI_D0/1.2A</text>
<text x="254.6" y="109.7">QSPI_CS/1.2B</text>
<text x="219.5" y="116.3">SPI_FLASH-X25XXSMD1</text>
<text x="41" y="122.3">U6</text>
<text x="38.3" y="138.1">93C56B</text>
</g>
</svg>
